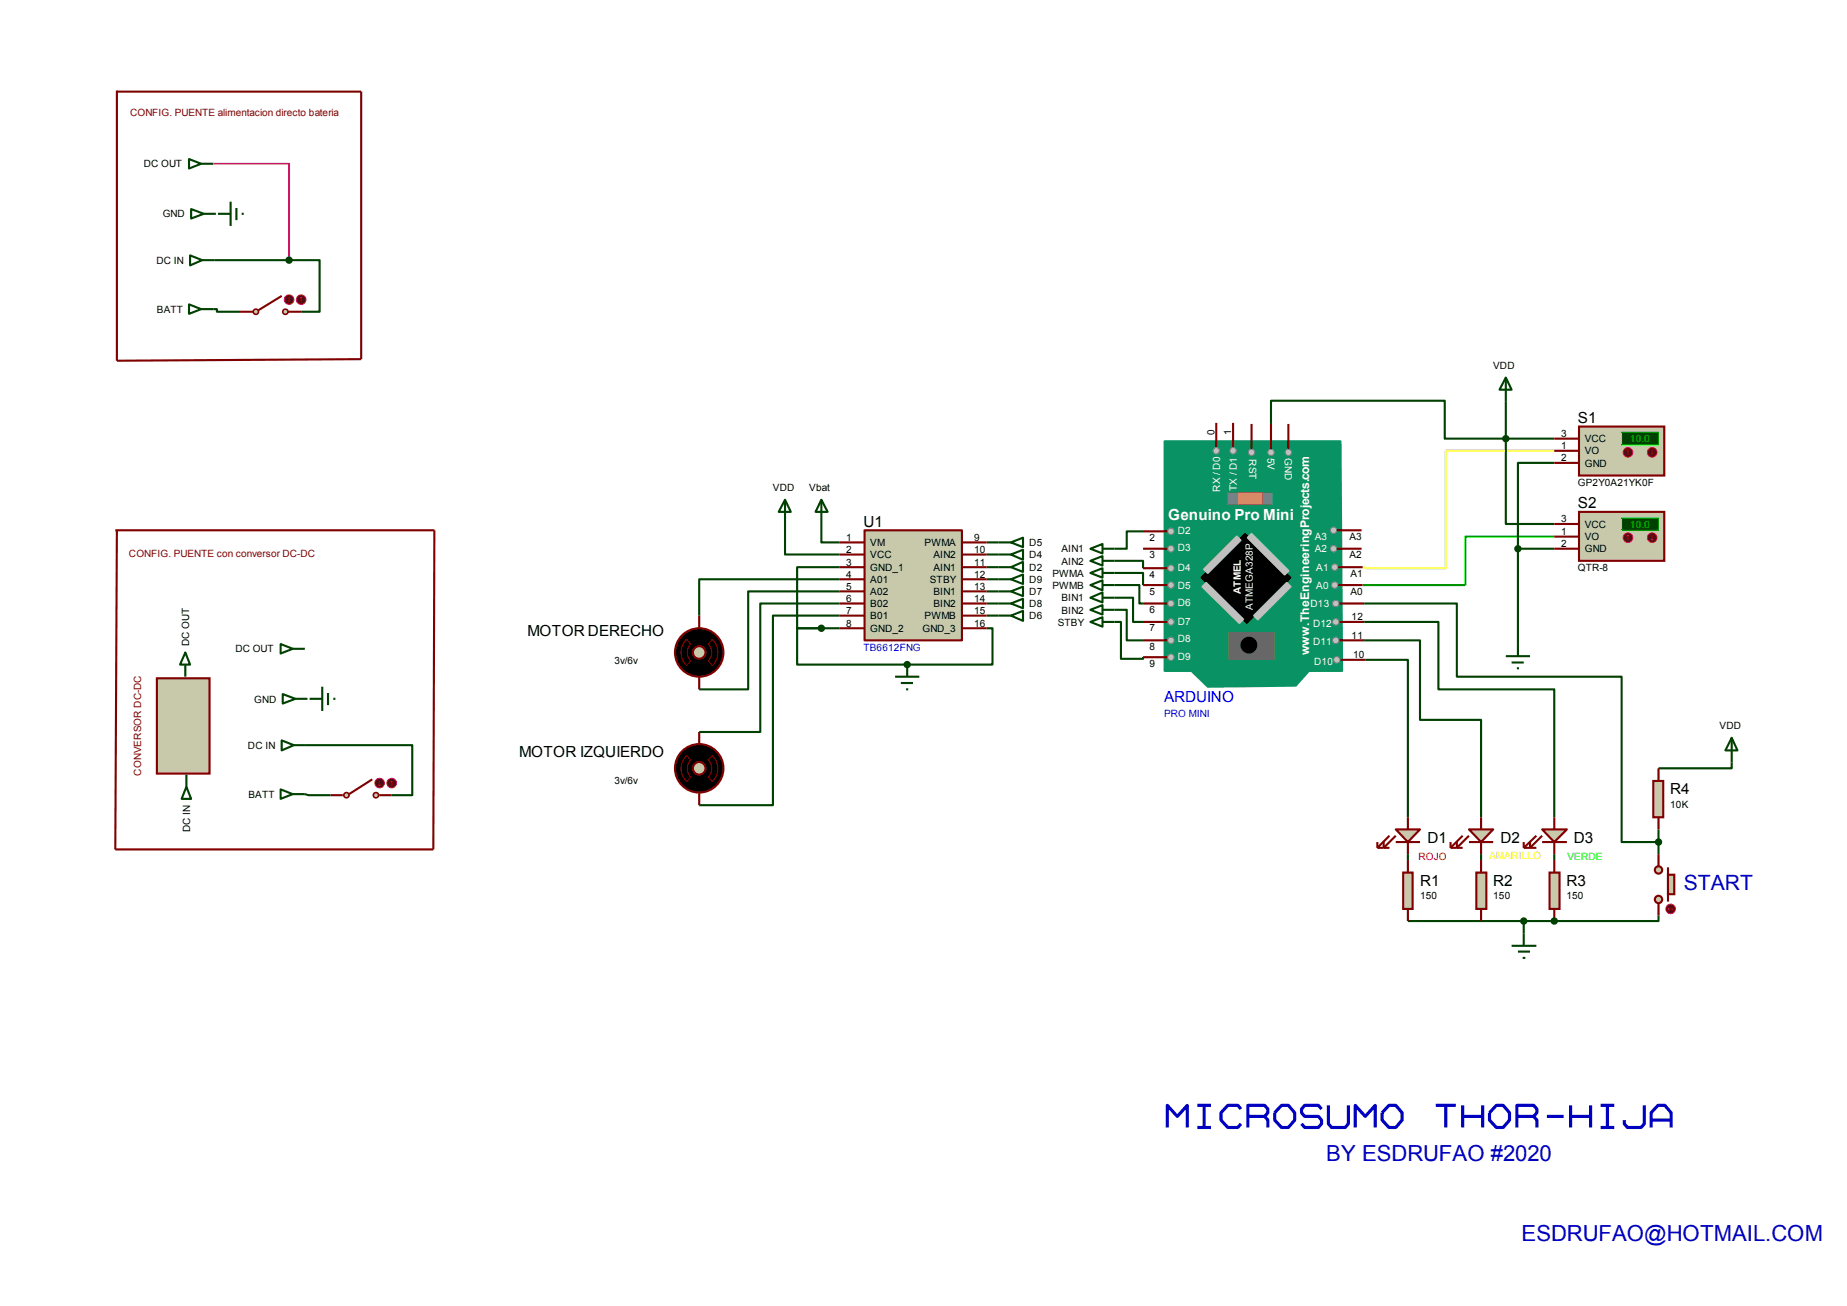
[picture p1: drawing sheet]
<svg xmlns="http://www.w3.org/2000/svg" width="297mm" height="210mm" viewBox="0 0 297 210" stroke-linecap="round" stroke-linejoin="round" font-family="sans-serif">
<path d="M249.9 72.5h-17.4v18.9h-12.8l-.6-.2" fill="none" stroke="#ff0" stroke-width=".34"/>
<path d="M249.9 86.3h-14.3v7.8h-16.5" fill="none" stroke="#0f0" stroke-width=".34"/>
<g fill="none" stroke="#004000" stroke-width=".34">
<path d="M34.3 49.7h.6v.4h3.7M34.5 41.8h16.9v8.3h-3M204.4 68.2v-3.8h27.9v6.1h9.8M242.1 70.5v13.7h7.8M242.1 70.5h7.8M242.1 64.6v5.9M249.9 74.4h-5.8v13.8M126.2 84.2v5h8.8M132.1 84.2v3h2.9M135 91.2h-6.8v9.8h3.9M135 93.1h-22.6v5.9M135 95.1h-14.7v15.7h-7.9"/>
<path d="M135 97h-12.7v20.7h-9.9M135 99h-10.7v30.5h-11.9M158.7 87.2h1.9M158.7 89.2h1.9M158.7 91.2h1.9M158.7 93.1h1.9M158.7 95.1h1.9M158.7 97h1.9M158.7 99h1.9M179.2 90.2h4.6v1.2M179.2 92.1h4.6v2M179.2 94.1h4v2.9h.6"/>
<path d="M179.2 96.1h3v3.9h1.6M179.2 98h2v5h2.6M179.2 100h1.1v5.9h3.5v-.2M183.8 85.4h-2.6v2.8h-2M219.4 100h11.9v10.8h18.6v20.6M219.4 97h14.9v11.8h26.5v26.6h5.9M244.1 88.2h5.8M244.1 88.2v15.3M49.2 119.8h17.1v8h-3.3M132.1 101h-3.9v5.8h31.4v-5.8h-.9M132.1 101h2.9M219.4 103h8.9v12.7h9.9v15.7"/>
<path d="M219.5 106.1h6.9v25.3M49 127.7l.6 .1h3.6M226.4 137.3v1M238.2 137.3v1M249.9 137.3v1M266.7 133.4v3.9M278.5 122.6v.9h-11.8M245 148.1v2M266.7 147.2v.9h-40.3"/>
</g>
<path d="M34.3 26.3h12.2v15.5" fill="none" stroke="#f0f" stroke-width=".34"/>
<path d="M139 85.3h15.7v17.7h-15.7z" fill="#c8c8aa"/>
<g fill="none" stroke="#800000" stroke-width=".34">
<path d="M135 87.2h4M135 89.2h4M135 91.2h4M135 93.1h4M135 95.1h4M135 97h4M135 99h4M139 85.3h15.7v17.7h-15.7zM154.7 87.2h4M154.7 89.2h4M154.7 91.2h4M154.7 93.1h4"/>
<path d="M154.7 95.1h4M154.7 97h4M154.7 99h4M135 101h4M154.7 101h4"/>
</g>
<path d="M187.3 71h28.3l.2 36.9h-5.3l-2.1 2.3-14.2 .2-2.6-2.5h-4.3z" fill="#099364"/>
<path d="M187.3 71h28.3l.2 36.9h-5.3l-2.1 2.3-14.2 .2-2.6-2.5h-4.3z" fill="none" stroke="#099364" stroke-width=".34"/>
<path d="M193.2 92.9l7-7 7.3 7-7 7.3z" fill="#000"/>
<path d="M193.2 92.9l7-7 7.3 7-7 7.3z" fill="none" stroke="#000" stroke-width=".34"/>
<circle cx="214.8" cy="103" r=".51" fill="#c0c0c0"/>
<circle cx="214.8" cy="103" r=".51" fill="none" stroke="#808080" stroke-width=".17"/>
<circle cx="214.8" cy="100" r=".51" fill="#c0c0c0"/>
<circle cx="214.8" cy="100" r=".51" fill="none" stroke="#808080" stroke-width=".17"/>
<circle cx="215" cy="106.1" r=".51" fill="#c0c0c0"/>
<circle cx="215" cy="106.1" r=".51" fill="none" stroke="#808080" stroke-width=".17"/>
<circle cx="188.3" cy="105.7" r=".51" fill="#c0c0c0"/>
<circle cx="188.3" cy="105.7" r=".51" fill="none" stroke="#808080" stroke-width=".17"/>
<circle cx="188.3" cy="100" r=".51" fill="#c0c0c0"/>
<circle cx="188.3" cy="100" r=".51" fill="none" stroke="#808080" stroke-width=".17"/>
<circle cx="188.3" cy="103" r=".51" fill="#c0c0c0"/>
<circle cx="188.3" cy="103" r=".51" fill="none" stroke="#808080" stroke-width=".17"/>
<circle cx="188.3" cy="97" r=".51" fill="#c0c0c0"/>
<circle cx="188.3" cy="97" r=".51" fill="none" stroke="#808080" stroke-width=".17"/>
<circle cx="188.3" cy="94.1" r=".51" fill="#c0c0c0"/>
<circle cx="188.3" cy="94.1" r=".51" fill="none" stroke="#808080" stroke-width=".17"/>
<circle cx="188.3" cy="88.2" r=".51" fill="#c0c0c0"/>
<circle cx="188.3" cy="88.2" r=".51" fill="none" stroke="#808080" stroke-width=".17"/>
<circle cx="188.3" cy="91.4" r=".51" fill="#c0c0c0"/>
<circle cx="188.3" cy="91.4" r=".51" fill="none" stroke="#808080" stroke-width=".17"/>
<circle cx="188.3" cy="85.4" r=".51" fill="#c0c0c0"/>
<circle cx="188.3" cy="85.4" r=".51" fill="none" stroke="#808080" stroke-width=".17"/>
<circle cx="195.6" cy="72.5" r=".51" fill="#c0c0c0"/>
<circle cx="195.6" cy="72.5" r=".51" fill="none" stroke="#808080" stroke-width=".17"/>
<circle cx="198.3" cy="72.5" r=".51" fill="#c0c0c0"/>
<circle cx="198.3" cy="72.5" r=".51" fill="none" stroke="#808080" stroke-width=".17"/>
<circle cx="214.8" cy="97" r=".51" fill="#c0c0c0"/>
<circle cx="214.8" cy="97" r=".51" fill="none" stroke="#808080" stroke-width=".17"/>
<circle cx="214.6" cy="94.1" r=".51" fill="#c0c0c0"/>
<circle cx="214.6" cy="94.1" r=".51" fill="none" stroke="#808080" stroke-width=".17"/>
<circle cx="214.5" cy="88.2" r=".51" fill="#c0c0c0"/>
<circle cx="214.5" cy="88.2" r=".51" fill="none" stroke="#808080" stroke-width=".17"/>
<circle cx="214.6" cy="91.2" r=".51" fill="#c0c0c0"/>
<circle cx="214.6" cy="91.2" r=".51" fill="none" stroke="#808080" stroke-width=".17"/>
<circle cx="214.5" cy="85.3" r=".51" fill="#c0c0c0"/>
<circle cx="214.5" cy="85.3" r=".51" fill="none" stroke="#808080" stroke-width=".17"/>
<circle cx="204.4" cy="72.7" r=".51" fill="#c0c0c0"/>
<circle cx="204.4" cy="72.7" r=".51" fill="none" stroke="#808080" stroke-width=".17"/>
<circle cx="207.2" cy="72.7" r=".51" fill="#c0c0c0"/>
<circle cx="207.2" cy="72.7" r=".51" fill="none" stroke="#808080" stroke-width=".17"/>
<circle cx="201.3" cy="72.7" r=".51" fill="#c0c0c0"/>
<circle cx="201.3" cy="72.7" r=".51" fill="none" stroke="#808080" stroke-width=".17"/>
<path d="M198.9 86.3l.6 .6-5.3 5.2-.6-.6z" fill="#c0c0c0"/>
<path d="M198.9 86.3l.6 .6-5.3 5.2-.6-.6z" fill="none" stroke="#c0c0c0" stroke-width=".34"/>
<path d="M201.7 99l5.2-5.3 .6 .6-5.2 5.3z" fill="#c0c0c0"/>
<path d="M201.7 99l5.2-5.3 .6 .6-5.2 5.3z" fill="none" stroke="#c0c0c0" stroke-width=".34"/>
<path d="M200.7 86.4l.6-.5 5.9 5.9-.6 .6z" fill="#c0c0c0"/>
<path d="M200.7 86.4l.6-.5 5.9 5.9-.6 .6z" fill="none" stroke="#c0c0c0" stroke-width=".34"/>
<path d="M194 93.7l5.9 5.9-.6 .6-5.9-5.9z" fill="#c0c0c0"/>
<path d="M194 93.7l5.9 5.9-.6 .6-5.9-5.9z" fill="none" stroke="#c0c0c0" stroke-width=".34"/>
<path d="M197.7 101.8h7.1v4.1h-7.1z" fill="#686767"/>
<path d="M197.7 101.8h7.1v4.1h-7.1z" fill="none" stroke="#686767" stroke-width=".34"/>
<circle cx="200.8" cy="103.7" r="1.19" fill="#000"/>
<circle cx="200.8" cy="103.7" r="1.19" fill="none" stroke="#000" stroke-width=".34"/>
<path d="M197.4 80.2h7.2" fill="none" stroke="#757575" stroke-width="1.9" stroke-linecap="butt"/>
<path d="M199.3 79.3h3.6v1.6h-3.6z" fill="#ff8000"/>
<path d="M199.3 79.3h3.6v1.6h-3.6z" fill="none" stroke="#ff8000" stroke-width=".34"/>
<g fill="none" stroke="#800000" stroke-width=".34">
<path d="M195.6 68v3.9M198.3 68v3.9M201.3 68.2v3.9M204.4 68.2v3.9M207.2 68.2v3.9M183.8 85.4h3.9M183.8 88.2h3.9M183.8 91.4h3.9M183.8 94.1h3.9M183.8 97h3.9M183.8 100h3.9M215 88.2h3.9"/>
<path d="M215 85.3h3.9M215.2 94.1h3.9M215.2 91.2h3.9M215.4 97h4M215.4 100h4M183.8 103h3.9M183.8 105.7h3.9M215.4 103h4M215.6 106.1h3.9"/>
</g>
<path d="M253.9 68.6h13.7v7.9h-13.7z" fill="#c8c8aa"/>
<path d="M253.9 68.6h13.7v7.9h-13.7z" fill="none" stroke="#800000" stroke-width=".34"/>
<path d="M260.8 69.5h5.9v2h-5.9z" fill="#004000"/>
<path d="M260.8 69.5h5.9v2h-5.9z" fill="none" stroke="#0f0" stroke-width=".17"/>
<path d="M249.9 72.5h4M249.9 70.5h4M249.9 74.4h4" fill="none" stroke="#800000" stroke-width=".34"/>
<circle cx="261.8" cy="72.7" r=".76" fill="#400000"/>
<g fill="none" stroke="#f00" stroke-width=".17">
<path d="M261.8 72.3l.2 .2M261.8 72.3l-.3 .2M261.8 72.3v.8"/>
<circle cx="261.8" cy="72.7" r=".76"/>
</g>
<circle cx="265.7" cy="72.7" r=".76" fill="#400000"/>
<g fill="none" stroke="#f00" stroke-width=".17">
<path d="M265.5 72.9l.2 .2M265.7 72.3v.8M265.9 72.9l-.2 .2"/>
<circle cx="265.7" cy="72.7" r=".76"/>
</g>
<path d="M253.9 82.3h13.7v7.9h-13.7z" fill="#c8c8aa"/>
<path d="M253.9 82.3h13.7v7.9h-13.7z" fill="none" stroke="#800000" stroke-width=".34"/>
<path d="M260.8 83.3h5.9v2h-5.9z" fill="#004000"/>
<path d="M260.8 83.3h5.9v2h-5.9z" fill="none" stroke="#0f0" stroke-width=".17"/>
<path d="M249.9 86.3h4M249.9 84.2h4M249.9 88.2h4" fill="none" stroke="#800000" stroke-width=".34"/>
<circle cx="261.8" cy="86.4" r=".76" fill="#400000"/>
<g fill="none" stroke="#f00" stroke-width=".17">
<path d="M261.8 86l.2 .3M261.8 86l-.3 .3M261.8 86v.9"/>
<circle cx="261.8" cy="86.4" r=".76"/>
</g>
<circle cx="265.7" cy="86.4" r=".76" fill="#400000"/>
<g fill="none" stroke="#f00" stroke-width=".17">
<path d="M265.5 86.6l.2 .3M265.7 86v.9M265.9 86.6l-.2 .3"/>
<circle cx="265.7" cy="86.4" r=".76"/>
</g>
<g fill="none" stroke="#004000" stroke-width=".34">
<path d="M160.6 87.2h2M160.6 89.2h2M160.6 91.2h2M160.6 93.1h2M160.6 95.1h2M160.6 97h2M160.6 99h2M162.6 87.2l1.9-.8v1.6zM162.6 89.2l1.9-.8v1.6zM162.6 91.2l1.9-.9v1.6zM162.6 93.1l1.9-.7v1.5zM162.6 95.1l1.9-.8v1.5z"/>
<path d="M162.6 97l1.9-.7v1.5zM162.6 99l1.9-.8v1.6zM175.3 88.2l2-.7v1.5zM175.3 90.2l2-.8v1.5zM175.3 92.1l2-.7v1.5zM175.3 94.1l2-.8v1.6zM175.3 96.1l2-.8v1.6zM175.3 98l2-.7v1.5zM175.3 100l2-.8v1.6zM177.3 88.2h1.9M177.3 90.2h1.9M177.3 92.1h1.9"/>
<path d="M177.3 94.1h1.9M177.3 96.1h1.9M177.3 98h1.9M177.3 100h1.9"/>
</g>
<circle cx="132.1" cy="101" r=".42" fill="#004000"/>
<circle cx="132.1" cy="101" r=".42" fill="none" stroke="#004000" stroke-width=".34"/>
<circle cx="112.4" cy="104.9" r="3.9" fill="#000"/>
<circle cx="112.4" cy="104.9" r="3.9" fill="none" stroke="#800000" stroke-width=".34"/>
<path d="M110.4 102.8l.7 .7a1.89 1.89 0 0 0 0 2.8l-.7 .7a2.96 2.96 0 0 1 0-4.2zM114.6 102.8a2.96 2.96 0 0 1 0 4.2l-.7-.7a1.89 1.89 0 0 0 0-2.8z" fill="none" stroke="#800000" stroke-width=".16" stroke-dasharray=".3 0" stroke-dashoffset="-.5"/>
<circle cx="112.4" cy="104.9" r="1.02" fill="#c8c8aa"/>
<g fill="none" stroke="#800000" stroke-width=".34">
<path d="M112.4 99v2M112.4 108.8v2"/>
<circle cx="112.4" cy="104.9" r="1.02"/>
<circle cx="112.4" cy="123.5" r="3.9"/>
</g>
<circle cx="112.4" cy="123.5" r="3.9" fill="#000"/>
<path d="M110.4 121.5l.7 .7a1.99 1.99 0 0 0 0 2.8l-.7 .6a2.87 2.87 0 0 1 0-4.1zM114.6 121.5a2.87 2.87 0 0 1 0 4.1l-.7-.6a1.99 1.99 0 0 0 0-2.8z" fill="none" stroke="#800000" stroke-width=".16" stroke-dasharray=".3 0" stroke-dashoffset="-.5"/>
<circle cx="112.4" cy="123.5" r="1.02" fill="#c8c8aa"/>
<g fill="none" stroke="#800000" stroke-width=".34">
<path d="M112.4 117.7v1.9M112.4 127.5v2"/>
<circle cx="112.4" cy="123.5" r="1.02"/>
</g>
<path d="M224.5 133.4h3.8l-1.9 2z" fill="#c8c8aa"/>
<path d="M221.5 135.4v.9M221.5 136.3h1.9M223.4 134.4l-1.9 1.9M224.5 133.4h3.8l-1.9 2zM224.5 135.4h3.8M224.5 134.4l-2 1.9v-.9M226.4 131.4v2M226.4 135.4v1.9" fill="none" stroke="#800000" stroke-width=".34"/>
<path d="M236.2 133.4h3.9l-1.9 2z" fill="#c8c8aa"/>
<path d="M233.3 135.4v.9M233.3 136.3h1.9M235.2 134.4l-1.9 1.9M236.2 133.4h3.9l-1.9 2zM236.2 135.4h3.9M236.2 134.4l-1.9 1.9v-.9M238.2 131.4v2M238.2 135.4v1.9" fill="none" stroke="#800000" stroke-width=".34"/>
<path d="M248 133.4h4l-2.1 2z" fill="#c8c8aa"/>
<path d="M245 135.4v.9M245 136.3h2.1M247.1 134.4l-2.1 1.9M248 133.4h4l-2.1 2zM248 135.4h4M248 134.4l-2 1.9v-.9M249.9 131.4v2M249.9 135.4v1.9" fill="none" stroke="#800000" stroke-width=".34"/>
<path d="M225.6 140.3h1.6v5.8h-1.6z" fill="#c8c8aa"/>
<path d="M226.4 138.3v2M225.6 140.3h1.6v5.8h-1.6zM226.4 146.1v2" fill="none" stroke="#800000" stroke-width=".34"/>
<path d="M237.4 140.3h1.6v5.8h-1.6z" fill="#c8c8aa"/>
<path d="M238.2 138.3v2M237.4 140.3h1.6v5.8h-1.6zM238.2 146.1v2" fill="none" stroke="#800000" stroke-width=".34"/>
<path d="M249.2 140.3h1.6v5.8h-1.6z" fill="#c8c8aa"/>
<path d="M249.9 138.3v2M249.2 140.3h1.6v5.8h-1.6zM249.9 146.1v2" fill="none" stroke="#800000" stroke-width=".34"/>
<circle cx="266.7" cy="144.6" r=".59" fill="#c8c8aa"/>
<circle cx="266.7" cy="144.6" r=".59" fill="none" stroke="#800000" stroke-width=".34"/>
<circle cx="266.7" cy="139.9" r=".59" fill="#c8c8aa"/>
<g fill="none" stroke="#800000" stroke-width=".34">
<path d="M268.2 139.4v5.5"/>
<circle cx="266.7" cy="139.9" r=".59"/>
</g>
<path d="M268.2 140.6h1v3.2h-1z" fill="#c8c8aa"/>
<path d="M266.7 137.3v2M266.7 145.2v2M268.2 140.6h1v3.2h-1z" fill="none" stroke="#800000" stroke-width=".34"/>
<circle cx="268.6" cy="146.1" r=".76" fill="#400000"/>
<g fill="none" stroke="#f00" stroke-width=".17">
<path d="M268.2 146.1h.8M268.2 146.1l.3 .3M268.5 146l-.3 .1M268.8 146l.2 .1M269 146.1l-.2 .3"/>
<circle cx="268.6" cy="146.1" r=".76"/>
</g>
<circle cx="249.9" cy="148.1" r=".42" fill="#004000"/>
<circle cx="249.9" cy="148.1" r=".42" fill="none" stroke="#004000" stroke-width=".34"/>
<path d="M265.9 125.6h1.6v5.8h-1.6z" fill="#c8c8aa"/>
<path d="M265.9 125.6h1.6v5.8h-1.6zM266.7 123.5v2.1M266.7 131.4v2" fill="none" stroke="#800000" stroke-width=".34"/>
<circle cx="266.7" cy="135.4" r=".42" fill="#004000"/>
<g fill="none" stroke="#004000" stroke-width=".34">
<path d="M242.1 60.7l1 2h-2zM242.1 60.7v3.9M242.1 105.5h3.9M243.1 106.5h1.9M243.9 107.4h.4M244.1 103.5v2M278.5 118.6l.9 2.1h-1.9zM278.5 118.6v4M243.1 152.1h4M244.1 153h1.9M244.9 154h.4M245 150.1v2"/>
<circle cx="266.7" cy="135.4" r=".42"/>
</g>
<circle cx="245" cy="148.1" r=".42" fill="#004000"/>
<g fill="none" stroke="#004000" stroke-width=".34">
<path d="M143.9 108.8h3.9M144.9 109.8h1.9M145.7 110.8h.4M145.9 106.8v2"/>
<circle cx="245" cy="148.1" r=".42"/>
</g>
<circle cx="145.9" cy="106.8" r=".42" fill="#004000"/>
<g fill="none" stroke="#004000" stroke-width=".34">
<path d="M126.2 80.3l1 2h-2zM126.2 80.3v3.9M132.1 80.3l1 2h-2zM132.1 80.3v3.9"/>
<circle cx="145.9" cy="106.8" r=".42"/>
</g>
<g fill="none" stroke="#0000c0" stroke-width=".51">
<path d="M192.5 177.7h2.2M193.6 177.7v3.6M199.6 178.3l-.5-.6h-1.7l-1.1 1.2v1.2l1.1 1.2h1.7l.5-.6M200.7 179.5h2.7l.5-.6v-.6l-.5-.6h-2.7v3.6M203.4 179.5l.5 .6v1.2M206.1 177.7h1.1l1 1.2v1.2l-1 1.2h-1.1l-1.1-1.2v-1.2zM212.5 178.3l-.5-.6h-2.2l-.5 .6v.6l.5 .6h2.2l.5 .6v.6l-.5 .6h-2.2l-.5-.6M213.6 177.7v3l.5 .6h2.2l.5-.6v-3M223.4 177.7h1.1l1 1.2v1.2l-1 1.2h-1.1l-1.1-1.2v-1.2zM230.9 177.7h3.2M232.5 177.7v3.6M235.2 177.7v3.6"/>
<path d="M235.2 179.5h3.2M238.4 177.7v3.6M240.6 177.7h1.1l1 1.2v1.2l-1 1.2h-1.1l-1.1-1.2v-1.2zM243.9 179.5h2.7l.5-.6v-.6l-.5-.6h-2.7v3.6M246.6 179.5l.5 .6v1.2M248.8 179.5h2.7M252.6 179.5h3.2M252.6 177.7v3.6M255.8 177.7v3.6M257.4 177.7h2.2M258.5 177.7v3.6M264.4 177.7v3l-.5 .6h-2.2l-.5-.6v-.6"/>
<path d="M187.7 181.3v-3.6l1.6 1.8 1.6-1.8v3.6M192.5 181.3h2.2M217.9 181.3v-3.6l1.6 1.8 1.6-1.8v3.6M257.4 181.3h2.2M265.5 181.3v-2.4l1.1-1.2h1.1l1 1.2v2.4M265.5 180.1h3.2"/>
</g>
<circle cx="244.1" cy="88.2" r=".42" fill="#004000"/>
<circle cx="244.1" cy="88.2" r=".42" fill="none" stroke="#004000" stroke-width=".34"/>
<circle cx="242.1" cy="70.5" r=".42" fill="#004000"/>
<g fill="none" stroke="#004000" stroke-width=".34">
<path d="M30.4 25.6l1.9 .7-1.9 .8zM30.7 33.6l2.1 .8-2.1 .7zM32.3 26.3h2M32.8 34.4h1.9M35.1 34.4h2M37.1 32.4v3.9M38 33.4v2M39 34.2v.3M30.4 48.9l1.9 .8-1.9 .8zM30.6 41.1l1.9 .7-1.9 .9zM32.3 49.7h2M32.5 41.8h2"/>
<path d="M45.1 103.5l2 .8-2 .8zM45.3 119l1.9 .8-1.9 .9zM45.5 111.6l2 .8-2 .7zM47.1 104.3h1.9M47.2 119.8h2M47.5 112.4h1.9M49.8 112.4h2M51.8 110.4v3.9M52.7 111.4v2M53.8 112.2v.3M45.1 126.9l2 .8-2 .7zM47.1 127.7h1.9"/>
<circle cx="242.1" cy="70.5" r=".42"/>
</g>
<circle cx="45.9" cy="50.1" r=".42" fill="#c8c8aa"/>
<circle cx="45.9" cy="50.1" r=".42" fill="none" stroke="#800000" stroke-width=".25"/>
<circle cx="41.1" cy="50.1" r=".42" fill="#c8c8aa"/>
<circle cx="41.1" cy="50.1" r=".42" fill="none" stroke="#800000" stroke-width=".25"/>
<path d="M38.6 50.1h2.2M45.3 47.6l-3.7 2.3M46.3 50.1h2.1" fill="none" stroke="#800000" stroke-width=".34"/>
<circle cx="46.5" cy="48.2" r=".76" fill="#400000"/>
<g fill="none" stroke="#f00" stroke-width=".17">
<path d="M46.3 48.3l.2 .2M46.5 47.8v.7M46.7 48.3l-.2 .2"/>
<circle cx="46.5" cy="48.2" r=".76"/>
</g>
<circle cx="48.4" cy="48.2" r=".76" fill="#400000"/>
<g fill="none" stroke="#f00" stroke-width=".17">
<path d="M48.4 47.8l-.1 .1M48.4 47.8l.2 .1M48.4 47.8v.7"/>
<circle cx="48.4" cy="48.2" r=".76"/>
</g>
<circle cx="60.5" cy="127.8" r=".42" fill="#c8c8aa"/>
<circle cx="60.5" cy="127.8" r=".42" fill="none" stroke="#800000" stroke-width=".25"/>
<circle cx="55.7" cy="127.8" r=".42" fill="#c8c8aa"/>
<circle cx="55.7" cy="127.8" r=".42" fill="none" stroke="#800000" stroke-width=".25"/>
<path d="M53.2 127.8h2.1M59.9 125.3l-3.8 2.4M60.8 127.8h2.2" fill="none" stroke="#800000" stroke-width=".34"/>
<circle cx="61" cy="125.9" r=".76" fill="#400000"/>
<g fill="none" stroke="#f00" stroke-width=".17">
<path d="M60.8 126.2l.2 .1M61 125.6v.7M61.2 126.2l-.2 .1"/>
<circle cx="61" cy="125.9" r=".76"/>
</g>
<circle cx="63" cy="125.9" r=".76" fill="#400000"/>
<g fill="none" stroke="#f00" stroke-width=".17">
<path d="M63 125.6l-.3 .1M63 125.6l.2 .1M63 125.6v.7"/>
<circle cx="63" cy="125.9" r=".76"/>
</g>
<circle cx="46.5" cy="41.8" r=".42" fill="#004000"/>
<circle cx="46.5" cy="41.8" r=".42" fill="none" stroke="#004000" stroke-width=".34"/>
<path d="M18.8 14.6v43.4l39.3-.3v-43h-39.3" fill="none" stroke="#800000" stroke-width=".34"/>
<path d="M25.2 109.1h8.5v15.3h-8.5z" fill="#c8c8aa"/>
<path d="M18.5 85.3h51.4l-.2 51.3h-51.2l.3-51.3M25.2 109.1h8.5v15.3h-8.5z" fill="none" stroke="#800000" stroke-width=".34"/>
<path d="M29.8 104.9l.8 1.9h-1.6zM29.8 106.8v2M30 126.5l.7 1.9h-1.5zM30 124.5v2" fill="none" stroke="#004000" stroke-width=".34"/>
<g font-size="3.6" fill="#0000c0">
<text x="213.3" y="186.7">BY ESDRUFAO #2020</text>
<text x="244.7" y="199.5">ESDRUFAO@HOTMAIL.COM</text>
</g>
<text font-size="3.4" fill="#0000c0" x="270.8" y="143.1">START</text>
<g font-size="2.5">
<text x="253.7" y="68">S1</text>
<text x="253.7" y="81.7">S2</text>
<text x="138.9" y="84.7">U1</text>
<text x="84.8" y="102.3">MOTOR DERECHO</text>
<text x="83.5" y="121.8">MOTOR IZQUIERDO</text>
<text x="268.6" y="127.7">R4</text>
<text x="229.5" y="135.6">D1</text>
<text x="241.3" y="135.6">D2</text>
<text x="253.1" y="135.6">D3</text>
<text x="228.3" y="142.4">R1</text>
<text x="240.1" y="142.4">R2</text>
<text x="251.9" y="142.4">R3</text>
</g>
<text font-size="2.5" fill="#fff" x="187.9" y="83.7">Genuino Pro Mini</text>
<text font-size="2.5" fill="#00f" x="187.2" y="112.9">ARDUINO</text>
<text font-size="1.9" fill="#fff" x="210.5" y="105.3" transform="rotate(-90 210.5 105.3)">www.TheEngineeringProjects.com</text>
<g font-size="1.6" fill="#800000">
<text x="20.9" y="18.6">CONFIG. PUENTE alimentacion directo bateria</text>
<text x="20.7" y="89.5">CONFIG. PUENTE con conversor DC-DC</text>
<text x="22.7" y="124.7" transform="rotate(-90 22.7 124.7)">CONVERSOR DC-DC</text>
</g>
<g font-size="1.6">
<text x="23.1" y="26.9">DC OUT</text>
<text x="26.2" y="35">GND</text>
<text x="25.1" y="42.4">DC IN</text>
<text x="25.2" y="50.3">BATT</text>
<text x="240.1" y="59.4">VDD</text>
<text x="195.3" y="69.9" transform="rotate(-90 195.3 69.9)">0</text>
<text x="198" y="69.9" transform="rotate(-90 198 69.9)">1</text>
<text x="251" y="70.3">3</text>
<text x="254.8" y="71.1">VCC</text>
<text x="251" y="72.2">1</text>
<text x="251" y="74.2">2</text>
<text x="254.8" y="73.1">VO</text>
<text x="254.8" y="75">GND</text>
<text x="124.3" y="79">VDD</text>
<text x="130.1" y="79">Vbat</text>
<text x="251" y="84">3</text>
<text x="253.7" y="78.1">GP2Y0A21YK0F</text>
<text x="136.1" y="87">1</text>
<text x="136.1" y="88.9">2</text>
<text x="140" y="87.8">VM</text>
<text x="140" y="89.7">VCC</text>
<text x="148.7" y="87.8">PWMA</text>
<text x="150.1" y="89.7">AIN2</text>
<text x="156.6" y="87">9</text>
<text x="156.6" y="88.9">10</text>
<text x="165.5" y="87.8">D5</text>
<text x="165.5" y="89.7">D4</text>
<text x="170.7" y="88.8">AIN1</text>
<text x="184.8" y="87">2</text>
<text x="184.8" y="89.7">3</text>
<text x="217" y="86.8">A3</text>
<text x="217" y="89.7">A2</text>
<text x="251" y="86">1</text>
<text x="251" y="88">2</text>
<text x="254.8" y="86.9">VO</text>
<text x="254.8" y="84.8">VCC</text>
<text x="254.8" y="88.8">GND</text>
<text x="136.1" y="90.9">3</text>
<text x="136.1" y="92.9">4</text>
<text x="136.1" y="94.8">5</text>
<text x="140" y="91.8">GND_1</text>
<text x="140" y="93.7">A01</text>
<text x="140" y="95.7">A02</text>
<text x="149.5" y="93.7">STBY</text>
<text x="150.1" y="91.8">AIN1</text>
<text x="150.1" y="95.7">BIN1</text>
<text x="156.6" y="90.9">11</text>
<text x="156.6" y="92.9">12</text>
<text x="156.6" y="94.8">13</text>
<text x="165.5" y="91.8">D2</text>
<text x="165.5" y="93.7">D9</text>
<text x="165.5" y="95.7">D7</text>
<text x="169.2" y="92.7">PWMA</text>
<text x="169.2" y="94.7">PWMB</text>
<text x="170.7" y="90.8">AIN2</text>
<text x="184.8" y="92.9">4</text>
<text x="184.8" y="95.6">5</text>
<text x="217.2" y="92.7">A1</text>
<text x="217.2" y="95.6">A0</text>
<text x="253.7" y="91.9">QTR-8</text>
<text x="136.1" y="96.8">6</text>
<text x="136.1" y="98.7">7</text>
<text x="136.1" y="100.8">8</text>
<text x="140" y="97.6">B02</text>
<text x="140" y="99.6">B01</text>
<text x="140" y="101.6">GND_2</text>
<text x="148.3" y="101.6">GND_3</text>
<text x="148.7" y="99.6">PWMB</text>
<text x="150.1" y="97.6">BIN2</text>
<text x="156.6" y="96.8">14</text>
<text x="156.6" y="98.7">15</text>
<text x="156.6" y="100.8">16</text>
<text x="165.5" y="97.6">D8</text>
<text x="165.5" y="99.6">D6</text>
<text x="170.1" y="100.6">STBY</text>
<text x="170.7" y="96.7">BIN1</text>
<text x="170.7" y="98.6">BIN2</text>
<text x="184.8" y="98.6">6</text>
<text x="184.8" y="101.5">7</text>
<text x="217.3" y="99.7">12</text>
<text x="30.4" y="103.9" transform="rotate(-90 30.4 103.9)">DC OUT</text>
<text x="37.8" y="104.9">DC OUT</text>
<text x="98.8" y="106.7">3v/6v</text>
<text x="184.8" y="104.5">8</text>
<text x="184.8" y="107.2">9</text>
<text x="217.3" y="102.7">11</text>
<text x="217.6" y="105.8">10</text>
<text x="40.9" y="112.9">GND</text>
<text x="276.5" y="117.3">VDD</text>
<text x="39.9" y="120.4">DC IN</text>
<text x="40" y="128.3">BATT</text>
<text x="98.8" y="126.1">3v/6v</text>
<text x="268.6" y="129.9">10K</text>
<text x="30.6" y="133.8" transform="rotate(-90 30.6 133.8)">DC IN</text>
<text x="228.3" y="144.6">150</text>
<text x="240.1" y="144.6">150</text>
<text x="251.9" y="144.6">150</text>
</g>
<g font-size="1.6" fill="#0f0">
<text x="262.1" y="71.1">10.0</text>
<text x="262.1" y="84.8">10.0</text>
<text x="252.1" y="138.3">VERDE</text>
</g>
<g font-size="1.6" fill="#fff">
<text x="200.9" y="73.8" transform="rotate(90 200.9 73.8)">RST</text>
<text x="203.8" y="73.6" transform="rotate(90 203.8 73.6)">5V</text>
<text x="206.6" y="73.6" transform="rotate(90 206.6 73.6)">GND</text>
<text x="196.2" y="79.1" transform="rotate(-90 196.2 79.1)">RX / D0</text>
<text x="198.9" y="79" transform="rotate(-90 198.9 79)">TX / D1</text>
<text x="189.4" y="88.6">D3</text>
<text x="189.4" y="85.9">D2</text>
<text x="211.4" y="86.9">A3</text>
<text x="211.4" y="88.8">A2</text>
<text x="189.4" y="94.7">D5</text>
<text x="189.4" y="91.8">D4</text>
<text x="199.5" y="95.5" transform="rotate(-90 199.5 95.5)">ATMEL</text>
<text x="211.7" y="91.8">A1</text>
<text x="211.7" y="94.7">A0</text>
<text x="189.4" y="100.4">D7</text>
<text x="189.4" y="97.5">D6</text>
<text x="201.5" y="98" transform="rotate(-90 201.5 98)">ATMEGA328P</text>
<text x="210.7" y="97.6">D13</text>
<text x="211.2" y="100.8">D12</text>
<text x="189.4" y="106.1">D9</text>
<text x="189.4" y="103.3">D8</text>
<text x="211.2" y="103.7">D11</text>
<text x="211.3" y="106.8">D10</text>
</g>
<g font-size="1.6" fill="#00f">
<text x="138.9" y="104.6">TB6612FNG</text>
<text x="187.2" y="115.2">PRO MINI</text>
</g>
<text font-size="1.6" fill="#f00" x="228.1" y="138.3">ROJO</text>
<text font-size="1.6" fill="#ff0" x="239.5" y="138.1">AMARILLO</text>
</svg>
